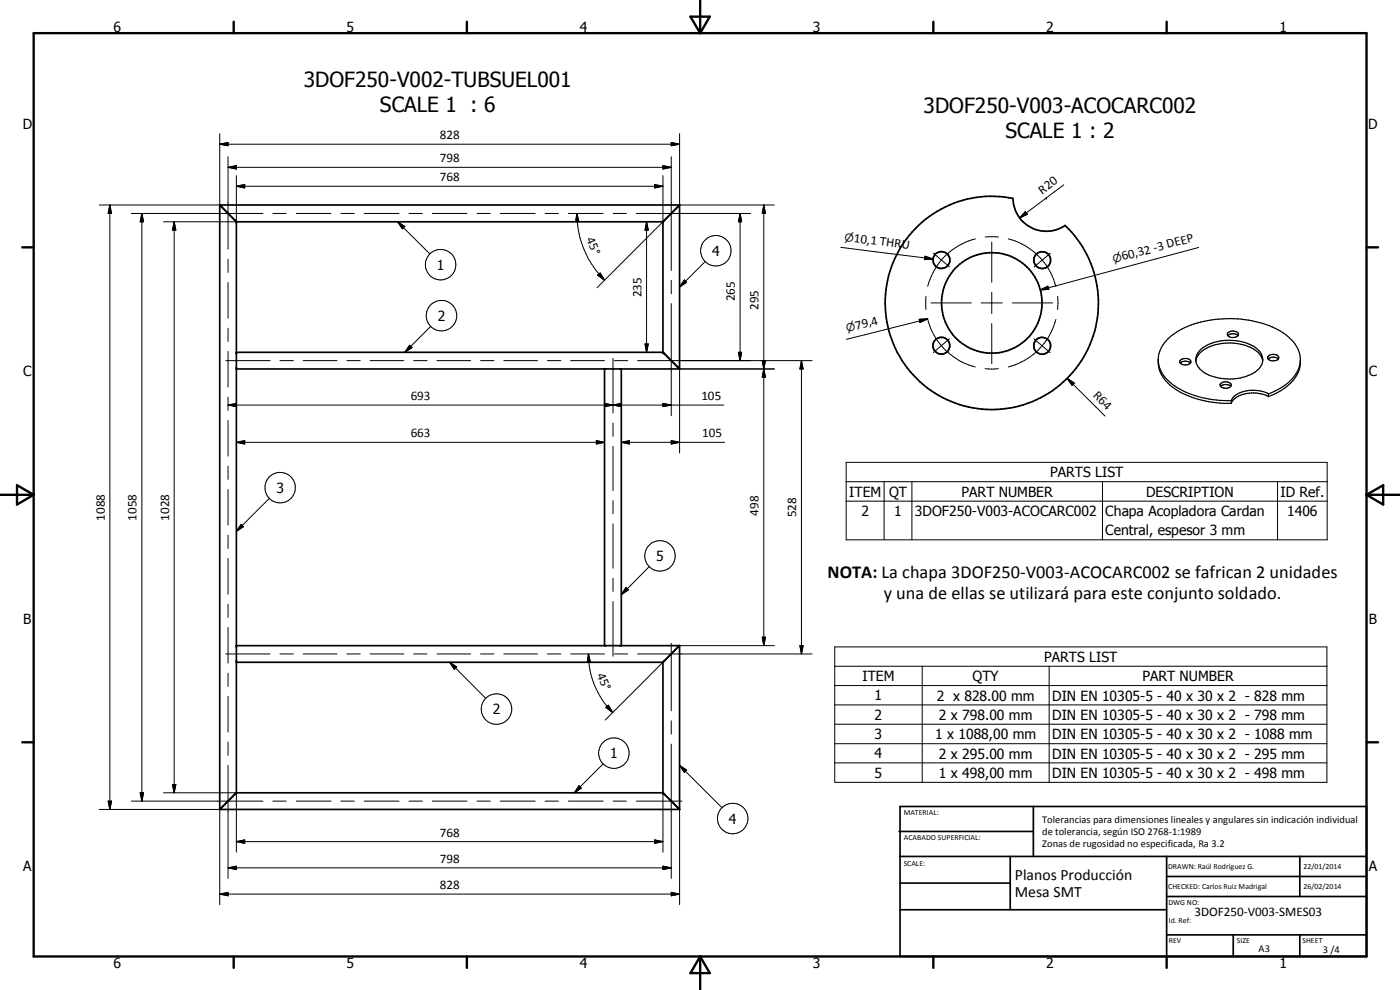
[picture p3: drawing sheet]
<svg xmlns="http://www.w3.org/2000/svg" width="420mm" height="297mm" viewBox="0 0 420 297" stroke-linecap="round" stroke-linejoin="round" font-family="sans-serif">
<g fill="none" stroke="#000" stroke-width=".51">
<path d="M65.9 61.5l5 5M65.9 61.5v181.4M65.9 61.5h138.1M70.9 66.5v171.4M70.9 66.5h128.1M199 66.5v39.2M204 61.5l-5 5M204 61.5v49.2M274.8 68.5a31.7 31.7 0 0 1 29.2-9 10 10 0 0 0 15.6 8.1 32 32 0 0 1 1.2 45.4 32 32 0 0 1-45.4 .9 32 32 0 0 1-.6-45.4zM70.9 110.7h133.1M70.9 105.7h128.1M181.4 110.7v83"/>
<path d="M186.5 110.7v83M199 105.7l5 5M70.9 193.7h133.1M70.9 198.7h128.1M203.9 193.7l-4.9 5v39.2M204 193.7v49.2M70.9 237.9l-4.9 5M70.9 237.9h128.1M199 237.9l4.9 5M65.9 242.9h138.1M269.8 249.5h40.3M270.1 242h140v45h-140z"/>
<path d="M270.1 257h140M303.2 257v16M310.1 242v15M350.1 257v30M390.1 257v12M270.1 265h33.1M270.1 273h80M350.1 269h60M350.1 263h60M350.1 280.5h60M370.1 280.5v6.5M390.1 280.5v6.5"/>
<circle cx="282.6" cy="78" r="2.52"/>
<circle cx="312.8" cy="78" r="2.52"/>
<circle cx="297.6" cy="90.9" r="15.1"/>
<circle cx="282.5" cy="103.7" r="2.52"/>
<circle cx="312.8" cy="103.7" r="2.53"/>
</g>
<g fill="#000">
<circle cx="70.9" cy="66.5" r=".25"/>
<circle cx="199" cy="66.5" r=".25"/>
<circle cx="70.9" cy="105.7" r=".25"/>
<circle cx="199" cy="105.7" r=".25"/>
<circle cx="70.9" cy="193.7" r=".25"/>
<circle cx="70.9" cy="237.9" r=".25"/>
<circle cx="199" cy="237.9" r=".25"/>
</g>
<g fill="none" stroke="#000" stroke-width=".35">
<path d="M368.5 99.8a2.09 2.09 0 0 1 3.2 .4 1.93 1.93 0 0 1-3.3 .3zM347.6 107.9v.8M347.6 108.7a11.1 11.1 0 0 0 6.5 8.1 30.2 30.2 0 0 0 15.4 3.4M354.1 108.2a2.02 2.02 0 0 1 3.3 .3 1.98 1.98 0 0 1-3.4 .1zM354.2 109a2.19 2.19 0 0 1 3.1 0M358.9 108.3a6.5 6.5 0 0 1 5.2-4.7 14.7 14.7 0 0 1 13.5 2.2l.9 1.2 .5 1.3M360.1 105.2a14.4 14.4 0 0 1 13.4-2.5 7.4 7.4 0 0 1 5.3 4.3 4.4 4.4 0 0 1-2.6 4.9 15.1 15.1 0 0 1-15.6-.7 3.9 3.9 0 0 1-.5-6zM366.3 116a2.26 2.26 0 0 1 3 0M366.3 115.1a1.95 1.95 0 0 1 3.2 .6 2.01 2.01 0 0 1-3.3-.1zM368.5 100.7a2.31 2.31 0 0 1 3 0M380.5 107a2.13 2.13 0 0 1 3.3 .2 1.46 1.46 0 0 1-2.1 1 1.06 1.06 0 0 1-1.2-1.2zM380.6 107.7a2.39 2.39 0 0 1 3 0"/>
<path d="M380.7 119a9.7 9.7 0 0 0-10.6 1l-.6 1M380.7 118.2a14.7 14.7 0 0 0 9.2-8 8.4 8.4 0 0 0-3.4-9.3 30.2 30.2 0 0 0-23-4.9 22 22 0 0 0-14.1 6.9 9 9 0 0 0 1.7 12.7 28.1 28.1 0 0 0 18.4 5.4M380.7 118.2v.8M380.7 118.2a9.6 9.6 0 0 0-10.6 1l-.6 1M390.3 107.9a9.9 9.9 0 0 1-5.4 9l-4.2 2.1M369.5 120.2v.8"/>
</g>
<g fill="none" stroke="#000" stroke-width=".71">
<path d="M10.1 9.9h400v277.1h-400zM70.1 6.5v3.4M140.1 6.5v3.4M207.2 5h5.8l-2.9 4.9zM210.1 0v9.9M280.1 6.5v3.4M350.1 6.5v3.4M6.7 74.2h3.4M410.1 74.2h3.5M.1 148.5h10M5.1 145.6l5 2.9-5 2.9zM410.1 148.5h10"/>
<path d="M410.1 148.5l5-2.9v5.8zM6.7 222.7h3.4M410.1 222.7h3.5M70.1 287v3.4M140.1 287v3.4M210.1 287v10M210.1 287l2.9 5h-5.8zM280.1 287v3.4M350.1 287v3.4"/>
</g>
<g fill="none" stroke="#000" stroke-width=".3">
<path d="M65.9 43.3l2.5-.5v.9zM65.9 40.1v21.4h-36.1M65.9 43.3h138.1M68.4 50.2l2.5-.5v1zM68.4 47v27.8M68.4 50.2h133.1M70.9 55.9l2.5-.5v1zM70.9 52.7v11.2M70.9 55.9h128.1M196.5 55.4l2.5 .5-2.5 .5zM199 49.7l2.5 .5-2.5 .5zM199 52.7v11.2"/>
<path d="M201.5 42.8l2.5 .5-2.5 .4zM201.5 47v34.2M204 40.1v21.4h28.4M314 59.4h.1M314 59.4l-8 6M319.3 55.5l-5.3 3.9M33 61.5l.5 2.6h-1zM33 61.5v181.4M39.4 64.1h39.5M42.6 64.1l.5 2.4h-1zM42.6 64.1v176.3M49.1 66.5h19.3"/>
<path d="M52.3 66.5l.5 2.5h-1zM52.3 66.5v171.4M68.4 77.8v3.9M70.9 64.1v2.4h-2.4M81.9 64.1h4M88.9 64.1h10.4M102.3 64.1h4M109.3 64.1h10.4M119.3 66.5l2.2 1.4-.7 .8zM119.3 66.5l9.7 9.7M122.8 64.1h3.9M129.7 64.1h10.5"/>
<path d="M143.2 64.1h3.9M150.1 64.1h10.5M163.6 64.1h4M170.6 64.1h10.4M173.1 64.1l.6 2.4h-.9zM173.1 64.1a28.3 28.3 0 0 0 8.3 20M184 64.1h4M191 64.1h34.3M194 66.5l.6 2.5h-1zM194 66.5v39.2M199 64.1v2.4M199.5 66l-20.3 20.3"/>
<path d="M211.6 78.5l-7.6 7.6M222.1 64.1l.5 2.4h-1zM222.1 64.1v44.1M229.2 61.5l.5 2.6h-.9zM229.2 61.5v132.2M252.3 74.2l27.7 3.5M277.6 76.9l2.4 .8-2.5 .2zM280.1 75.9l2.4 2.1M282.5 78a20.7 20.7 0 0 0-4.1 7.9M282.5 78l2.4 2.1M292.7 71.7a19.9 19.9 0 0 0-10.2 6.3M295.7 71.1h4"/>
<path d="M297.6 72.6v12.1M302.6 71.7a19.5 19.5 0 0 1 10.2 6.3M307.7 63.5l.6 .8-2.3 1.1zM312.8 78l1.2 1.5 1.4 2.5 1.5 4M312.8 78l-2.4 2.1M315.2 76l-2.4 2M359.7 74.3l-47.5 12.7M68.4 84.8v10.7M68.4 98.5v3.9M129.3 97.9l-7.8 7.8M179.4 82.5l.7-.6 1.3 2.2zM201.5 84.1v4"/>
<path d="M201.5 91.1v33.6M205.4 84l.7 .7-2.1 1.4zM275.9 95.8l2.5-.1-2.3 1.1zM277.9 88.9v4M278.4 95.8a19.9 19.9 0 0 0 14.3 14.3M278.4 95.7l-24.4 6.1M279.4 90.9h12.1M294.5 90.9h6.3M297.6 87.7v6.4M297.6 97.1v12M303.8 90.9h12.1M312.2 87l2.3-1.1 .3 .9z"/>
<path d="M316.9 95.8a20.3 20.3 0 0 1-4.2 8M317.4 88.9v4M67.8 108.2h13.3M68.4 105.5v10.7M68.4 119.2v3.9M84 108.2h4M91 108.2h10.1M104.1 108.2h4M111.1 108.2h10.1M122.9 103.6l.7 .7-2.1 1.4zM124.2 108.2h4M131.1 108.2h10.2"/>
<path d="M144.2 108.2h4M151.2 108.2h10.1M164.3 108.2h4M171.3 108.2h10.1M184 107.5v16.5M184.4 108.2h4M191.3 108.2h52.4M193.6 103.2h1l-.6 2.5zM221.6 105.7h1l-.5 2.5zM228.8 108.2h.9l-.5 2.5zM228.8 108.2l.4 2.5M229.2 110.7l.5 2.5h-.9z"/>
<path d="M229.7 108.2l-.5 2.5M232.4 110.7h-28.4v25.2M240.5 108.2l.5 2.5h-.9zM240.5 108.2v88M284.9 101.6l-4.8 4.2M295.6 110.6h4M310.3 101.7l2.4 2.1M312.7 103.8a20 20 0 0 1-10.1 6.3M312.7 103.8l2.5 2M320.3 113.5l2.1 1.4-.7 .7zM320.3 113.5l11.3 11.3M68.4 121.5l2.5-.5v1z"/>
<path d="M68.4 126.2v10.7M68.4 139.9v3.9M68.4 121.5h148.8M70.9 132.7l2.5-.5v1zM70.9 132.7h110.5M179 132.2l2.4 .5-2.4 .5zM181.4 121l2.6 .5-2.6 .5zM184 121.5l2.5-.5v1zM184 127v3.9M184 133.9v13.3M186.5 132.7l2.4-.5v1zM186.5 132.7h31"/>
<path d="M199 121l2.5 .5-2.5 .5zM201.5 132.2l2.5 .5-2.5 .5zM253.9 138.7h144.4v23.3h-144.4zM68.4 146.9v10.7M72.4 157.3l.7 .7-2.2 1.4zM80.8 149.5l-9.9 9.9M184 150.2v4M184 157.2v13.3M253.9 144.5h144.4M253.9 150.4h144.4M265.3 144.5v17.5M273.7 144.5v17.5"/>
<path d="M330.9 144.5v17.5M383.4 144.5v17.5M68.4 160.6v3.9M68.4 167.6v10.7M184 173.5v4M187.9 176.3l.7 .7-2.1 1.4zM194.8 170l-8.3 8.4M67.8 196.2h13.3M68.4 181.3v4M68.4 188.3v10.7M84 196.2h4M91 196.2h10.1"/>
<path d="M104.1 196.2h4M111.1 196.2h10.1M124.2 196.2h4M131.1 196.2h10.2M134.9 198.7l2.2 1.4-.8 .7zM134.9 198.7l10.9 10.8M144.2 196.2h4M151.2 196.2h10.1M164.3 196.2h4M171.3 196.2h10.1M176.6 196.2l.6 2.5h-1zM176.6 196.2a24.4 24.4 0 0 0 7.3 17.6"/>
<path d="M184 180.5v16.4M184.4 196.2h4M191.3 196.2h52.4M199.5 198.2l-17.9 17.8M201.5 193v20.3M204 193.7h28.4M228.8 191.2h.9l-.5 2.5zM240.1 193.7h.9l-.5 2.5zM250.5 194.1h147.7v40.6h-147.7zM250.5 199.9h147.7M276.8 199.9v34.8M314.9 199.9v34.8"/>
<path d="M68.4 202v4M68.4 209v10.7M181.8 212.3l.8-.7 1.3 2.2zM201.5 216.3v4M250.5 205.7h147.7M250.5 211.5h147.7M250.5 217.3h147.7M42.1 237.9h1l-.5 2.5zM49.1 237.9h19.3M51.8 235.4h1l-.5 2.5zM68.4 222.7v4M68.4 229.7v33.9"/>
<path d="M68.5 237.9h2.4v2.4M173.8 235.8l.6 .7-2 1.4zM181 229.2l-8.6 8.7M199 237.9v2.4M201.5 223.3v40.3M204 229.7l2.1 1.4-.7 .7zM204 229.7l12.7 12.7M250.5 223.1h147.7M250.5 228.9h147.7M29.8 242.9h36.1v28.5M32.5 240.4h1l-.5 2.5zM39.4 240.4h39.5"/>
<path d="M70.9 252.5l2.5-.5v1zM70.9 252.5h128.1M70.9 240.5v15.2M81.9 240.4h4M88.9 240.4h10.4M102.3 240.4h4M109.3 240.4h10.4M122.8 240.4h3.9M129.7 240.4h10.5M143.2 240.4h3.9M150.1 240.4h10.5M163.6 240.4h4"/>
<path d="M170.6 240.4h10.4M184 240.4h4M191 240.4h13.6M196.5 252l2.5 .5-2.5 .5zM199 259.9l2.5 .5-2.5 .5zM199 240.5v15.2M204 242.9v28.5M65.9 268.3l2.5-.5v1zM65.9 268.3h138.1M68.4 260.4l2.5-.5v1zM68.4 260.4h133.1M201.5 267.8l2.5 .5-2.5 .5z"/>
<circle cx="132.2" cy="79.4" r="4.6"/>
<circle cx="214.8" cy="75.3" r="4.6"/>
<circle cx="132.5" cy="94.7" r="4.6"/>
<circle cx="84.1" cy="146.3" r="4.6"/>
<circle cx="198" cy="166.8" r="4.6"/>
<circle cx="149" cy="212.8" r="4.6"/>
<circle cx="184.2" cy="226" r="4.6"/>
<circle cx="219.9" cy="245.6" r="4.6"/>
</g>
<g fill="#000">
<path d="M65.9 43.3l2.5-.5v.9zM68.4 50.2l2.5-.5v1zM70.9 55.9l2.5-.5v1zM196.5 55.4l2.5 .5-2.5 .5zM199 49.7l2.5 .5-2.5 .5zM201.5 42.8l2.5 .5-2.5 .4zM33 61.5l.5 2.6h-1zM42.6 64.1l.5 2.4h-1zM52.3 66.5l.5 2.5h-1zM119.3 66.5l2.2 1.4-.7 .8zM173.1 64.1l.6 2.4h-.9zM194 66.5l.6 2.5h-1z"/>
<path d="M222.1 64.1l.5 2.4h-1zM229.2 61.5l.5 2.6h-.9zM277.6 76.9l2.4 .8-2.5 .2zM307.7 63.5l.6 .8-2.3 1.1zM179.4 82.5l.7-.6 1.3 2.2zM205.4 84l.7 .7-2.1 1.4zM275.9 95.8l2.5-.1-2.3 1.1zM312.2 87l2.3-1.1 .3 .9zM122.9 103.6l.7 .7-2.1 1.4zM193.6 103.2h1l-.6 2.5zM221.6 105.7h1l-.5 2.5zM228.8 108.2h.9l-.5 2.5z"/>
<path d="M229.2 110.7l.5 2.5h-.9zM240.5 108.2l.5 2.5h-.9zM320.3 113.5l2.1 1.4-.7 .7zM68.4 121.5l2.5-.5v1zM70.9 132.7l2.5-.5v1zM179 132.2l2.4 .5-2.4 .5zM181.4 121l2.6 .5-2.6 .5zM184 121.5l2.5-.5v1zM186.5 132.7l2.4-.5v1zM199 121l2.5 .5-2.5 .5zM201.5 132.2l2.5 .5-2.5 .5zM72.4 157.3l.7 .7-2.2 1.4z"/>
<path d="M187.9 176.3l.7 .7-2.1 1.4zM176.6 196.2l.6 2.5h-1zM228.8 191.2h.9l-.5 2.5zM240.1 193.7h.9l-.5 2.5zM134.9 198.7l2.2 1.4-.8 .7zM181.8 212.3l.8-.7 1.3 2.2zM42.1 237.9h1l-.5 2.5zM51.8 235.4h1l-.5 2.5zM173.8 235.8l.6 .7-2 1.4zM204 229.7l2.1 1.4-.7 .7zM32.5 240.4h1l-.5 2.5zM68.4 260.4l2.5-.5v1z"/>
<path d="M70.9 252.5l2.5-.5v1zM196.5 252l2.5 .5-2.5 .5zM65.9 268.3l2.5-.5v1zM199 259.9l2.5 .5-2.5 .5zM201.5 267.8l2.5 .5-2.5 .5z"/>
</g>
<g font-size="6.3">
<text x="91.2" y="26.1">3DOF250-V002-TUBSUEL001</text>
<text x="114" y="33.7">SCALE 1 : 6</text>
<text x="277.2" y="34">3DOF250-V003-ACOCARC002</text>
<text x="301.7" y="41.4">SCALE 1 : 2</text>
</g>
<g font-size="5.5">
<text x="248.4" y="173.5">NOTA: La chapa 3DOF250-V003-ACOCARC002 se fafrican 2 unidades</text>
<text x="265.2" y="179.8">y una de ellas se utilizará para este conjunto soldado.</text>
</g>
<g font-size="4.7">
<text x="304.6" y="263.9">Planos Producción</text>
<text x="304.6" y="269.3">Mesa SMT</text>
</g>
<g font-size="4.2">
<text x="34" y="9.6">6</text>
<text x="104" y="9.6">5</text>
<text x="174" y="9.6">4</text>
<text x="244" y="9.6">3</text>
<text x="314" y="9.6">2</text>
<text x="384" y="9.6">1</text>
<text x="6.8" y="38.7">D</text>
<text x="410.6" y="38.7">D</text>
<text x="213.7" y="76.8">4</text>
<text x="131.1" y="81">1</text>
<text x="131.4" y="96.3">2</text>
<text x="7" y="112.9">C</text>
<text x="410.8" y="112.9">C</text>
<text x="315.2" y="143.3">PARTS LIST</text>
<text x="83" y="147.9">3</text>
<text x="254.9" y="149">ITEM</text>
<text x="266.8" y="149">QT</text>
<text x="288.6" y="149">PART NUMBER</text>
<text x="344" y="149">DESCRIPTION</text>
<text x="384.3" y="149.1">ID Ref.</text>
<text x="258.5" y="154.8">2</text>
<text x="268.4" y="154.8">1</text>
<text x="274.6" y="154.8">3DOF250-V003-ACOCARC002</text>
<text x="331.7" y="154.9">Chapa Acopladora Cardan</text>
<text x="386.3" y="154.8">1406</text>
<text x="331.7" y="160.7">Central, espesor 3 mm</text>
<text x="197" y="168.3">5</text>
<text x="7" y="187.1">B</text>
<text x="410.8" y="187.1">B</text>
<text x="313.4" y="198.5">PARTS LIST</text>
<text x="258.8" y="204.3">ITEM</text>
<text x="291.9" y="204.4">QTY</text>
<text x="342.8" y="204.3">PART NUMBER</text>
<text x="147.9" y="214.3">2</text>
<text x="262.5" y="210.1">1</text>
<text x="262.5" y="216">2</text>
<text x="281.1" y="210.2">2 x 828.00 mm</text>
<text x="281.8" y="216">2 x 798.00 mm</text>
<text x="315.8" y="210.2">DIN EN 10305-5 - 40 x 30 x 2 - 828 mm</text>
<text x="315.8" y="216">DIN EN 10305-5 - 40 x 30 x 2 - 798 mm</text>
<text x="262.5" y="221.8">3</text>
<text x="280.7" y="221.8">1 x 1088,00 mm</text>
<text x="315.8" y="221.8">DIN EN 10305-5 - 40 x 30 x 2 - 1088 mm</text>
<text x="183.1" y="227.5">1</text>
<text x="262.5" y="227.5">4</text>
<text x="281.8" y="227.6">2 x 295.00 mm</text>
<text x="315.8" y="227.6">DIN EN 10305-5 - 40 x 30 x 2 - 295 mm</text>
<text x="262.5" y="233.3">5</text>
<text x="281.8" y="233.4">1 x 498,00 mm</text>
<text x="315.8" y="233.4">DIN EN 10305-5 - 40 x 30 x 2 - 498 mm</text>
<text x="218.8" y="247.1">4</text>
<text x="7" y="261.4">A</text>
<text x="410.8" y="261.4">A</text>
<text x="34" y="290.4">6</text>
<text x="104" y="290.4">5</text>
<text x="174" y="290.4">4</text>
<text x="244" y="290.4">3</text>
<text x="314" y="290.4">2</text>
<text x="384" y="290.4">1</text>
</g>
<g font-size="3.9">
<text x="132" y="41.7">828</text>
<text x="132" y="48.7">798</text>
<text x="132" y="54.3">768</text>
<text x="312.8" y="58.4" transform="rotate(-37 312.8 58.4)">R20</text>
<text x="175.9" y="71.8" transform="rotate(68 175.9 71.8)">45°</text>
<text x="256.1" y="72.6" transform="rotate(7 256.1 72.6)">10,1 THRU</text>
<text x="337" y="78.1" transform="rotate(-15 337 78.1)">60,32 -3 DEEP</text>
<text x="192.5" y="89.2" transform="rotate(-90 192.5 89.2)">235</text>
<text x="220.5" y="90.4" transform="rotate(-90 220.5 90.4)">265</text>
<text x="227.7" y="93" transform="rotate(-90 227.7 93)">295</text>
<text x="256.9" y="98.9" transform="rotate(-14 256.9 98.9)">79,4</text>
<text x="123.3" y="120">693</text>
<text x="210.5" y="120">105</text>
<text x="327.9" y="118.9" transform="rotate(45 327.9 118.9)">R64</text>
<text x="123.3" y="131.2">663</text>
<text x="210.7" y="131.2">105</text>
<text x="227.7" y="154.7" transform="rotate(-90 227.7 154.7)">498</text>
<text x="239" y="155.2" transform="rotate(-90 239 155.2)">528</text>
<text x="31.4" y="156.2" transform="rotate(-90 31.4 156.2)">1088</text>
<text x="41" y="156.2" transform="rotate(-90 41 156.2)">1058</text>
<text x="50.7" y="156.2" transform="rotate(-90 50.7 156.2)">1028</text>
<text x="179.1" y="202.6" transform="rotate(68 179.1 202.6)">45°</text>
<text x="132" y="251">768</text>
<text x="132" y="258.9">798</text>
<text x="132" y="266.7">828</text>
<text x="358.5" y="275">3DOF250-V003-SMES03</text>
</g>
<g font-size="3.3">
<text x="253.4" y="72.2" transform="rotate(7 253.4 72.2)">n</text>
<text x="334.3" y="78.9" transform="rotate(-15 334.3 78.9)">n</text>
<text x="254.2" y="99.6" transform="rotate(-14 254.2 99.6)">n</text>
</g>
<g font-size="3.1">
<text x="312.7" y="246.8">Tolerancias para dimensiones lineales y angulares sin indicación individual</text>
<text x="312.7" y="250.4">de tolerancia, según ISO 2768-1:1989</text>
<text x="312.7" y="254">Zonas de rugosidad no especificada, Ra 3.2</text>
<text x="377.7" y="285.6">A3</text>
<text x="397" y="285.9">3 /4</text>
</g>
<g font-size="2.4">
<text x="271.2" y="244.4">MATERIAL:</text>
<text x="271.3" y="252">ACABADO SUPERFICIAL:</text>
<text x="271.2" y="259.7">SCALE:</text>
<text x="350.6" y="260.8">DRAWN: Raúl Rodríguez G.</text>
<text x="391.2" y="260.6">22/01/2014</text>
<text x="350.6" y="266.9">CHECKED: Carlos Ruiz Madrigal</text>
<text x="391.2" y="266.7">26/02/2014</text>
<text x="350.6" y="271.4">DWG NO:</text>
<text x="350.8" y="276.9">Id. Ref:</text>
<text x="350.8" y="282.8">REV</text>
<text x="371.2" y="282.9">SIZE</text>
<text x="390.9" y="282.9">SHEET</text>
</g>
</svg>
